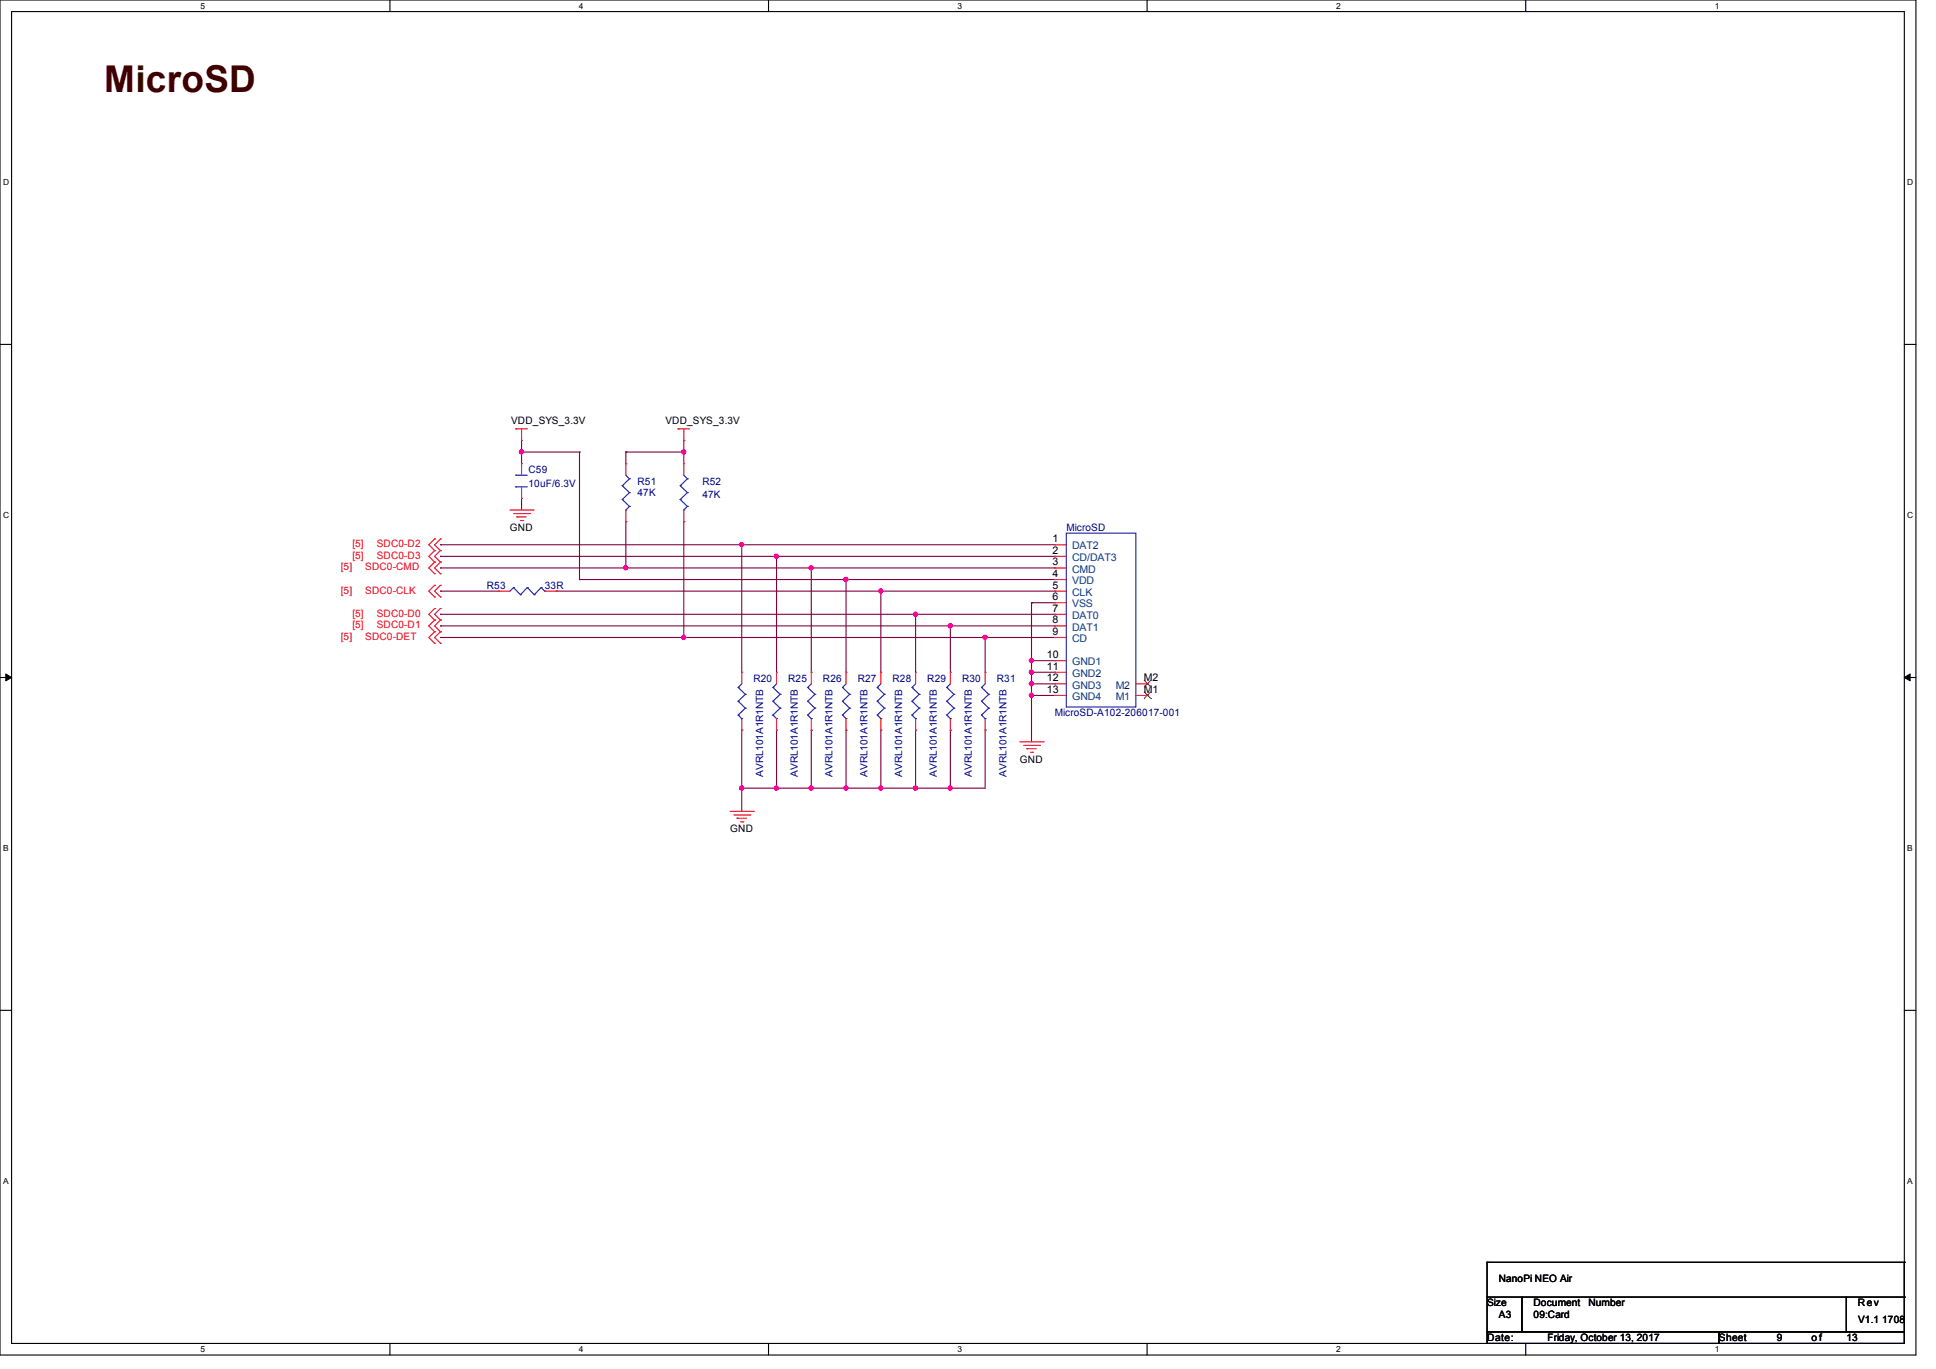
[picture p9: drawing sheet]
<svg xmlns="http://www.w3.org/2000/svg" width="297mm" height="210mm" viewBox="0 0 297 210" stroke-linecap="round" stroke-linejoin="round" font-family="sans-serif">
<path d="M0 0h293.9v207.9h-293.9zM1.8 1.8h290.3v204.3h-290.3z" fill="none" stroke="#000" stroke-width=".17"/>
<g fill="#fff">
<path d="M30.8 .2h.7v1.4h-.7z"/>
<path d="M30.8 206.2h.7v1.4h-.7z"/>
</g>
<path d="M59.8 0v1.8M59.8 206.1v1.8" fill="none" stroke="#000" stroke-width=".17"/>
<g fill="#fff">
<path d="M88.8 .2h.7v1.4h-.7z"/>
<path d="M88.8 206.2h.7v1.4h-.7z"/>
</g>
<path d="M117.9 0v1.8M117.9 206.1v1.8" fill="none" stroke="#000" stroke-width=".17"/>
<g fill="#fff">
<path d="M146.9 .2h.7v1.4h-.7z"/>
<path d="M146.9 206.2h.7v1.4h-.7z"/>
</g>
<path d="M176 0v1.8M176 206.1v1.8" fill="none" stroke="#000" stroke-width=".17"/>
<g fill="#fff">
<path d="M205 .2h.7v1.4h-.7z"/>
<path d="M205 206.2h.7v1.4h-.7z"/>
</g>
<path d="M234.1 0v1.8M234.1 206.1v1.8" fill="none" stroke="#000" stroke-width=".17"/>
<g fill="#fff">
<path d="M263.1 .2h.6v1.4h-.6z"/>
<path d="M263.1 206.2h.6v1.4h-.6z"/>
<path d="M.5 27.3h.9v1.4h-.9z"/>
<path d="M292.6 27.3h.9v1.4h-.9z"/>
<path d="M.5 78.4h.9v1.4h-.9z"/>
<path d="M292.6 78.4h.9v1.4h-.9z"/>
</g>
<path d="M0 52.8h1.8M292.1 52.8h1.8" fill="none" stroke="#000" stroke-width=".17"/>
<g fill="#fff">
<path d="M.5 129.5h.8v1.4h-.8z"/>
<path d="M292.6 129.5h.8v1.4h-.8z"/>
</g>
<path d="M0 103.9h1.8M292.1 103.9h1.8" fill="none" stroke="#000" stroke-width=".17"/>
<path d="M.9 103.4l.9 .5-.9 .5zM292.1 103.9l.9-.5v1z" fill="#000" stroke="#000" stroke-width=".15"/>
<g fill="#fff">
<path d="M.5 180.5h.8v1.4h-.8z"/>
<path d="M292.6 180.5h.8v1.4h-.8z"/>
</g>
<g fill="none" stroke="#000" stroke-width=".17">
<path d="M0 155h1.8M292.1 155h1.8M228.1 199h5.4v5.3h-5.4zM228.1 193.6h.1M228.1 193.6v5.4M228.1 193.6h64M233.5 199h49.8v5.3h-49.8zM283.3 199h8.8v5.3h-8.8zM292.1 193.6h.1M292.1 199h.1M292.1 193.6v5.4M228.1 204.3h35.6v1.8h-35.6z"/>
<path d="M263.7 204.3h28.4v1.8h-28.4z"/>
</g>
<g fill="none" stroke="#800040" stroke-width=".17">
<path d="M80 76.5h.1M80 69.3h.1M80 67.6h.1M80 67.6v3.5M80 76.5v1.7M80 69.3h8.9M88.9 69.3h.1M88.9 69.3v19.6M96 69.3h.1M96 69.3v1.8M96 69.3h8.9M104.9 69.3h.1"/>
<path d="M104.9 67.6h.1M104.9 67.6v3.5M67.6 87.1h.1M67.6 90.7h.1M67.6 97.8h.1M67.6 96h.1M67.6 94.2h.1M67.6 85.3h.1M67.6 83.6h.1M67.6 97.8h94.2M67.6 83.6h94.2M67.6 94.2h94.2"/>
<path d="M67.6 96h94.2M67.6 87.1h94.2M67.6 90.7h8.9M67.6 85.3h94.2M85.3 90.7h.1M85.3 90.7h76.5M88.9 88.9h.1M88.9 88.9h72.9M96 80h.1M96 87.1h.1M96 80v7.1M104.9 80h.1"/>
<path d="M104.9 97.8h.1M104.9 80v17.8M113.8 83.6h.1M113.8 83.6v19.5M119.1 85.3h.1M119.1 85.3v17.8M124.5 87.1h.1M124.5 87.1v16M129.8 88.9h.1M129.8 88.9v14.2M135.1 90.7h.1M135.1 90.7v12.4"/>
<path d="M140.5 94.2h.1M140.5 94.2v8.9M145.8 96h.1M145.8 96v7.1M151.1 97.8h.1M151.1 97.8v5.3M158.2 92.5h.1M158.2 92.5h3.6M158.2 92.5v21.3M113.8 112h.1M113.8 112v12.5M119.1 112h.1"/>
<path d="M119.1 112v8.9M124.5 112h.1M124.5 112v8.9M129.8 112h.1M129.8 112v8.9M135.1 112h.1M135.1 112v8.9M140.5 112h.1M140.5 112v8.9M145.8 112h.1M145.8 112v8.9M151.1 112h.1"/>
<path d="M151.1 112v8.9h-37.3M158.2 103.1h.1M158.2 104.9h.1M158.2 106.7h.1M158.2 101.3h.1M158.2 103.1h3.6M158.2 104.9h3.6M158.2 106.7h3.6M158.2 101.3h3.6M113.8 120.9h.1M119.1 120.9h.1M124.5 120.9h.1"/>
<path d="M129.8 120.9h.1M135.1 120.9h.1M140.5 120.9h.1M145.8 120.9h.1"/>
</g>
<g fill="#f0f" stroke="#f0f" stroke-width=".17">
<circle cx="104.9" cy="69.3" r=".32"/>
<circle cx="80" cy="69.3" r=".32"/>
<circle cx="158.2" cy="104.9" r=".32"/>
<circle cx="158.2" cy="106.7" r=".32"/>
<circle cx="158.2" cy="103.1" r=".32"/>
<circle cx="158.2" cy="101.3" r=".32"/>
<circle cx="140.4" cy="120.9" r=".32"/>
<circle cx="145.8" cy="120.9" r=".32"/>
<circle cx="151.1" cy="97.8" r=".32"/>
<circle cx="104.9" cy="97.8" r=".32"/>
<circle cx="145.8" cy="96" r=".32"/>
<circle cx="140.4" cy="94.2" r=".32"/>
<circle cx="135.1" cy="90.7" r=".32"/>
<circle cx="129.8" cy="88.9" r=".32"/>
<circle cx="124.4" cy="87.1" r=".32"/>
<circle cx="96" cy="87.1" r=".32"/>
<circle cx="119.1" cy="85.3" r=".32"/>
<circle cx="113.8" cy="83.5" r=".32"/>
<circle cx="135.1" cy="120.9" r=".32"/>
<circle cx="113.8" cy="120.9" r=".32"/>
<circle cx="119.1" cy="120.9" r=".32"/>
<circle cx="129.8" cy="120.9" r=".32"/>
<circle cx="124.4" cy="120.9" r=".32"/>
</g>
<g fill="none" stroke="#f00" stroke-width=".17">
<path d="M78.2 78.2h3.6M78.8 78.8h2.4M79.1 65.8h.1M79.1 65.8h1.8M79.3 79.3h.1M79.3 79.3h1.4M79.8 79.8h.4M80 67.6h.1M80 71.1h.1M80 76.5h.1M80 65.8v1.8M80 71.1v1.8"/>
<path d="M80 74.7v1.8M80.2 79.8h.1M81.2 78.8h.1M81.8 78.2h.1M96 71.1h.1M96 71.1v1.8M96 78.2v1.8M104 65.8h.1M104 65.8h1.8M104.9 67.6h.1M104.9 71.1h.1M104.9 65.8v1.8"/>
<path d="M104.9 71.1v1.8M104.9 78.2v1.8M66.7 86.2h.1M66.7 84.5h.1M66.7 88h.1M66.7 91.6h.1M66.7 89.8h.1M66.7 95.1h.1M66.7 93.3h.1M66.7 96.9h.1M66.7 82.7h.1M66.7 98.7h.1"/>
<path d="M66.7 84.5l-.9 .8 .9 .9M66.7 86.2l-.9 .9 .9 .9M66.7 89.8l-.9 .9 .9 .9M66.7 93.3l-.9 .9 .9 .9M66.7 95.1l-.9 .9 .9 .9M66.7 82.7l-.9 .9 .9 .9M66.7 96.9l-.9 .9 .9 .9M67.6 86.2h.1M67.6 84.5h.1M67.6 88h.1M67.6 91.6h.1M67.6 89.8h.1"/>
<path d="M67.6 95.1h.1M67.6 93.3h.1M67.6 96.9h.1M67.6 82.7h.1M67.6 98.7h.1M67.6 84.5l-.9 .8 .9 .9M67.6 86.2l-.9 .9 .9 .9M67.6 89.8l-.9 .9 .9 .9M67.6 93.3l-.9 .9 .9 .9M67.6 95.1l-.9 .9 .9 .9M67.6 82.7l-.9 .9 .9 .9M67.6 96.9l-.9 .9 .9 .9"/>
<path d="M76.5 90.7h.1M76.5 90.7h1.7M83.6 90.7h1.7M85.3 90.7h.1M96 80h.1M104.9 80h.1M161.8 83.6h.1M161.8 85.3h.1M161.8 87.1h.1M161.8 88.9h.1M161.8 90.7h.1M161.8 92.5h.1"/>
<path d="M161.8 94.2h.1M161.8 96h.1M161.8 97.8h.1M161.8 83.6h1.8M161.8 85.3h1.8M161.8 87.1h1.8M161.8 88.9h1.8M161.8 90.7h1.8M161.8 92.5h1.8M161.8 94.2h1.8M161.8 96h1.8M161.8 97.8h1.8"/>
<path d="M113.8 103.1h.1M113.8 112h.1M113.8 103.1v1.8M113.8 110.2v1.8M119.1 103.1h.1M119.1 112h.1M119.1 103.1v1.8M119.1 110.2v1.8M124.5 103.1h.1M124.5 112h.1M124.5 103.1v1.8M124.5 110.2v1.8"/>
<path d="M129.8 103.1h.1M129.8 112h.1M129.8 103.1v1.8M129.8 110.2v1.8M135.1 103.1h.1M135.1 112h.1M135.1 103.1v1.8M135.1 110.2v1.8M140.5 103.1h.1M140.5 112h.1M140.5 103.1v1.8M140.5 110.2v1.8"/>
<path d="M145.8 103.1h.1M145.8 112h.1M145.8 103.1v1.8M145.8 110.2v1.8M151.1 103.1h.1M151.1 112h.1M151.1 103.1v1.8M151.1 110.2v1.8M156.5 113.8h3.5M157 114.3h2.5M157.5 114.9h.1M157.5 114.9h1.5"/>
<path d="M158.1 115.4h.3M158.4 115.4h.1M159.5 114.3h.1M160 113.8h.1M161.8 101.3h.1M161.8 103.1h.1M161.8 104.9h.1M161.8 106.7h.1M161.8 101.3h1.8M161.8 103.1h1.8M161.8 104.9h1.8M161.8 106.7h1.8"/>
<path d="M174.2 104.9h1.8M174.2 106.7h1.8M176 106.7h.1M176 104.9h.1M112 124.5h3.6M112.6 125h2.4M113.1 125.5h.1M113.1 125.5h1.4M113.6 126.1h.4M114 126.1h.1M115 125h.1M115.6 124.5h.1"/>
</g>
<g fill="none" stroke="#00f" stroke-width=".17">
<path d="M79.1 72.9h.1M79.1 74.7h.1M79.1 72.9h1.8M79.1 74.7h1.8M95.5 74.5h.1M95.5 76.6h.1M95.5 74.5l1.1 1.1M95.5 76.6l1.1 1.1M96 78.2h.1M96 72.9l.6 .5M96.6 73.4h.1M96.6 75.6h.1"/>
<path d="M96.6 77.7h.1M96.6 73.4l-1.1 1.1M96.6 75.6l-1.1 1M96.6 77.7l-.6 .5M104.4 74.5h.1M104.4 76.6h.1M104.4 74.5l1.1 1.1M104.4 76.6l1.1 1.1M104.9 78.2h.1M104.9 72.9l.6 .5M105.5 73.4h.1M105.5 75.6h.1"/>
<path d="M105.5 77.7h.1M105.5 73.4l-1.1 1.1M105.5 75.6l-1.1 1M105.5 77.7l-.6 .5M78.8 90.1h.1M78.8 90.1l-.6 .6M78.8 90.1l1 1.1M79.8 91.2h.1M80.9 90.1h.1M80.9 90.1l-1.1 1.1M80.9 90.1l1.1 1.1M82 91.2h.1"/>
<path d="M83 90.1h.1M83 90.1l-1 1.1M83 90.1l.6 .6M83.6 90.7h.1M163.6 81.8h10.6v26.7h-10.6zM113.2 105.5h.1M113.2 107.6h.1M113.2 109.7h.1M113.2 105.5l1.1 1M113.2 107.6l1.1 1M113.2 109.7l.6 .5M113.8 110.2h.1"/>
<path d="M113.8 104.9l-.6 .6M114.3 106.5h.1M114.3 108.6h.1M114.3 106.5l-1.1 1.1M114.3 108.6l-1.1 1.1M118.6 105.5h.1M118.6 107.6h.1M118.6 109.7h.1M118.6 105.5l1.1 1M118.6 107.6l1.1 1M118.6 109.7l.5 .5M119.1 110.2h.1"/>
<path d="M119.1 104.9l-.5 .6M119.7 106.5h.1M119.7 108.6h.1M119.7 106.5l-1.1 1.1M119.7 108.6l-1.1 1.1M123.9 105.5h.1M123.9 107.6h.1M123.9 109.7h.1M123.9 105.5l1.1 1M123.9 107.6l1.1 1M123.9 109.7l.6 .5M124.5 110.2h.1"/>
<path d="M124.5 104.9l-.6 .6M125 106.5h.1M125 108.6h.1M125 106.5l-1.1 1.1M125 108.6l-1.1 1.1M129.2 105.5h.1M129.2 107.6h.1M129.2 109.7h.1M129.2 105.5l1.1 1M129.2 107.6l1.1 1M129.2 109.7l.6 .5M129.8 110.2h.1"/>
<path d="M129.8 104.9l-.6 .6M130.3 106.5h.1M130.3 108.6h.1M130.3 106.5l-1.1 1.1M130.3 108.6l-1.1 1.1M134.6 105.5h.1M134.6 107.6h.1M134.6 109.7h.1M134.6 105.5l1.1 1M134.6 107.6l1.1 1M134.6 109.7l.5 .5M135.1 110.2h.1"/>
<path d="M135.1 104.9l-.5 .6M135.7 106.5h.1M135.7 108.6h.1M135.7 106.5l-1.1 1.1M135.7 108.6l-1.1 1.1M139.9 105.5h.1M139.9 107.6h.1M139.9 109.7h.1M139.9 105.5l1.1 1M139.9 107.6l1.1 1M139.9 109.7l.6 .5M140.5 110.2h.1"/>
<path d="M140.5 104.9l-.6 .6M141 106.5h.1M141 108.6h.1M141 106.5l-1.1 1.1M141 108.6l-1.1 1.1M145.2 105.5h.1M145.2 107.6h.1M145.2 109.7h.1M145.2 105.5l1.1 1M145.2 107.6l1.1 1M145.2 109.7l.6 .5M145.8 110.2h.1"/>
<path d="M145.8 104.9l-.6 .6M146.3 106.5h.1M146.3 108.6h.1M146.3 106.5l-1.1 1.1M146.3 108.6l-1.1 1.1M150.6 105.5h.1M150.6 107.6h.1M150.6 109.7h.1M150.6 105.5l1.1 1M150.6 107.6l1.1 1M150.6 109.7l.5 .5M151.1 110.2h.1"/>
<path d="M151.1 104.9l-.5 .6M151.7 106.5h.1M151.7 108.6h.1M151.7 106.5l-1.1 1.1M151.7 108.6l-1.1 1.1"/>
</g>
<path d="M175.5 107.2h.1M175.5 105.4h.1M175.5 106.1l1.1 1.1M175.5 104.3l1.1 1.1M176.6 107.2h.1M176.6 105.4h.1M176.6 106.1l-1.1 1.1M176.6 104.3l-1.1 1.1" fill="none" stroke="#804000" stroke-width=".15"/>
<text font-size="5.7" fill="#400000" x="16" y="14.2">MicroSD</text>
<g font-size="1.6">
<text x="78.4" y="65.1">VDD_SYS_3.3V</text>
<text x="102.1" y="65.1">VDD_SYS_3.3V</text>
<text x="78.2" y="81.4">GND</text>
<text x="161.5" y="83.2">1</text>
<text x="161.5" y="85">2</text>
<text x="161.5" y="86.7">3</text>
<text x="161.5" y="88.5">4</text>
<text x="161.5" y="90.3">5</text>
<text x="161.5" y="92.1">6</text>
<text x="161.5" y="93.9">7</text>
<text x="161.5" y="95.6">8</text>
<text x="160.6" y="101">10</text>
<text x="161.5" y="97.4">9</text>
<text x="160.6" y="102.7">11</text>
<text x="160.6" y="104.5">12</text>
<text x="160.6" y="106.3">13</text>
<text x="175.5" y="106.3">M1</text>
<text x="175.5" y="104.5">M2</text>
<text x="156.5" y="117">GND</text>
<text x="112" y="127.7">GND</text>
<text x="229.9" y="196.7">NanoPi NEO Air</text>
<text x="228.1" y="200.4">Size</text>
<text x="229.9" y="202.2">A3</text>
<text x="235.2" y="200.4">Document</text>
<text x="235.3" y="202.2">09:Card</text>
<text x="243.7" y="200.4">Number</text>
<text x="285" y="200.4">Rev</text>
<text x="285" y="202.9">V1.1 1708</text>
<text x="228.1" y="205.7">Date:</text>
<text x="237.4" y="205.7">Friday, October 13, 2017</text>
<text x="263.7" y="205.7">Sheet</text>
<text x="272.6" y="205.7">9</text>
<text x="277.9" y="205.7">o f</text>
<text x="283.3" y="205.7">13</text>
</g>
<g font-size="1.6" fill="#000080">
<text x="81.1" y="72.6">C59</text>
<text x="81.1" y="74.7">10uF/6.3V</text>
<text x="97.8" y="74.3">R51</text>
<text x="97.8" y="76.1">47K</text>
<text x="107.7" y="74.3">R52</text>
<text x="107.7" y="76.5">47K</text>
<text x="163.6" y="81.4">MicroSD</text>
<text x="74.7" y="90.3">R53</text>
<text x="83.6" y="90.3">33R</text>
<text x="115.6" y="104.6">R20</text>
<text x="120.9" y="104.6">R25</text>
<text x="126.2" y="104.6">R26</text>
<text x="131.6" y="104.6">R27</text>
<text x="136.9" y="104.6">R28</text>
<text x="142.2" y="104.6">R29</text>
<text x="147.6" y="104.6">R30</text>
<text x="152.9" y="104.6">R31</text>
<text x="161.8" y="109.9">MicroSD-A102-206017-001</text>
</g>
<g font-size="1.6" fill="#f00">
<text x="54.1" y="83.9">[5]</text>
<text x="57.8" y="83.9">SDC0-D2</text>
<text x="52.3" y="87.5">[5]</text>
<text x="54.1" y="85.7">[5]</text>
<text x="56" y="87.5">SDC0-CMD</text>
<text x="57.8" y="85.7">SDC0-D3</text>
<text x="52.3" y="91.1">[5]</text>
<text x="54.1" y="94.6">[5]</text>
<text x="56" y="91.1">SDC0-CLK</text>
<text x="57.8" y="94.6">SDC0-D0</text>
<text x="52.3" y="98.2">[5]</text>
<text x="54.1" y="96.4">[5]</text>
<text x="56" y="98.2">SDC0-DET</text>
<text x="57.8" y="96.4">SDC0-D1</text>
</g>
<g font-size="1.6" fill="#004080">
<text x="164.5" y="84.3">DAT2</text>
<text x="164.5" y="86.1">CD/DAT3</text>
<text x="164.5" y="87.8">CMD</text>
<text x="164.5" y="89.6">VDD</text>
<text x="164.5" y="91.4">CLK</text>
<text x="164.5" y="93.2">VSS</text>
<text x="164.5" y="95">DAT0</text>
<text x="164.5" y="96.7">DAT1</text>
<text x="164.5" y="98.5">CD</text>
<text x="164.5" y="102.1">GND1</text>
<text x="164.5" y="103.8">GND2</text>
<text x="164.5" y="105.6">GND3</text>
<text x="164.5" y="107.4">GND4</text>
<text x="171.2" y="107.4">M1</text>
<text x="171.2" y="105.6">M2</text>
</g>
<g font-size="1.5" fill="#000080">
<text x="117.1" y="119.1" transform="rotate(-90 117.1 119.1)">AVRL101A1R1NTB</text>
<text x="122.4" y="119.1" transform="rotate(-90 122.4 119.1)">AVRL101A1R1NTB</text>
<text x="127.7" y="119.1" transform="rotate(-90 127.7 119.1)">AVRL101A1R1NTB</text>
<text x="133.1" y="119.1" transform="rotate(-90 133.1 119.1)">AVRL101A1R1NTB</text>
<text x="138.4" y="119.1" transform="rotate(-90 138.4 119.1)">AVRL101A1R1NTB</text>
<text x="143.7" y="119.1" transform="rotate(-90 143.7 119.1)">AVRL101A1R1NTB</text>
<text x="149.1" y="119.1" transform="rotate(-90 149.1 119.1)">AVRL101A1R1NTB</text>
<text x="154.4" y="119.1" transform="rotate(-90 154.4 119.1)">AVRL101A1R1NTB</text>
</g>
<g font-size="1.3">
<text x="30.8" y="1.3">5</text>
<text x="88.8" y="1.3">4</text>
<text x="146.9" y="1.3">3</text>
<text x="205" y="1.3">2</text>
<text x="263.1" y="1.3">1</text>
<text x=".5" y="28.4">D</text>
<text x="292.6" y="28.4">D</text>
<text x=".5" y="79.5">C</text>
<text x="292.6" y="79.5">C</text>
<text x=".5" y="130.6">B</text>
<text x="292.6" y="130.6">B</text>
<text x=".5" y="181.7">A</text>
<text x="292.6" y="181.7">A</text>
<text x="30.8" y="207.4">5</text>
<text x="88.8" y="207.4">4</text>
<text x="146.9" y="207.4">3</text>
<text x="205" y="207.4">2</text>
<text x="263.1" y="207.4">1</text>
</g>
</svg>
